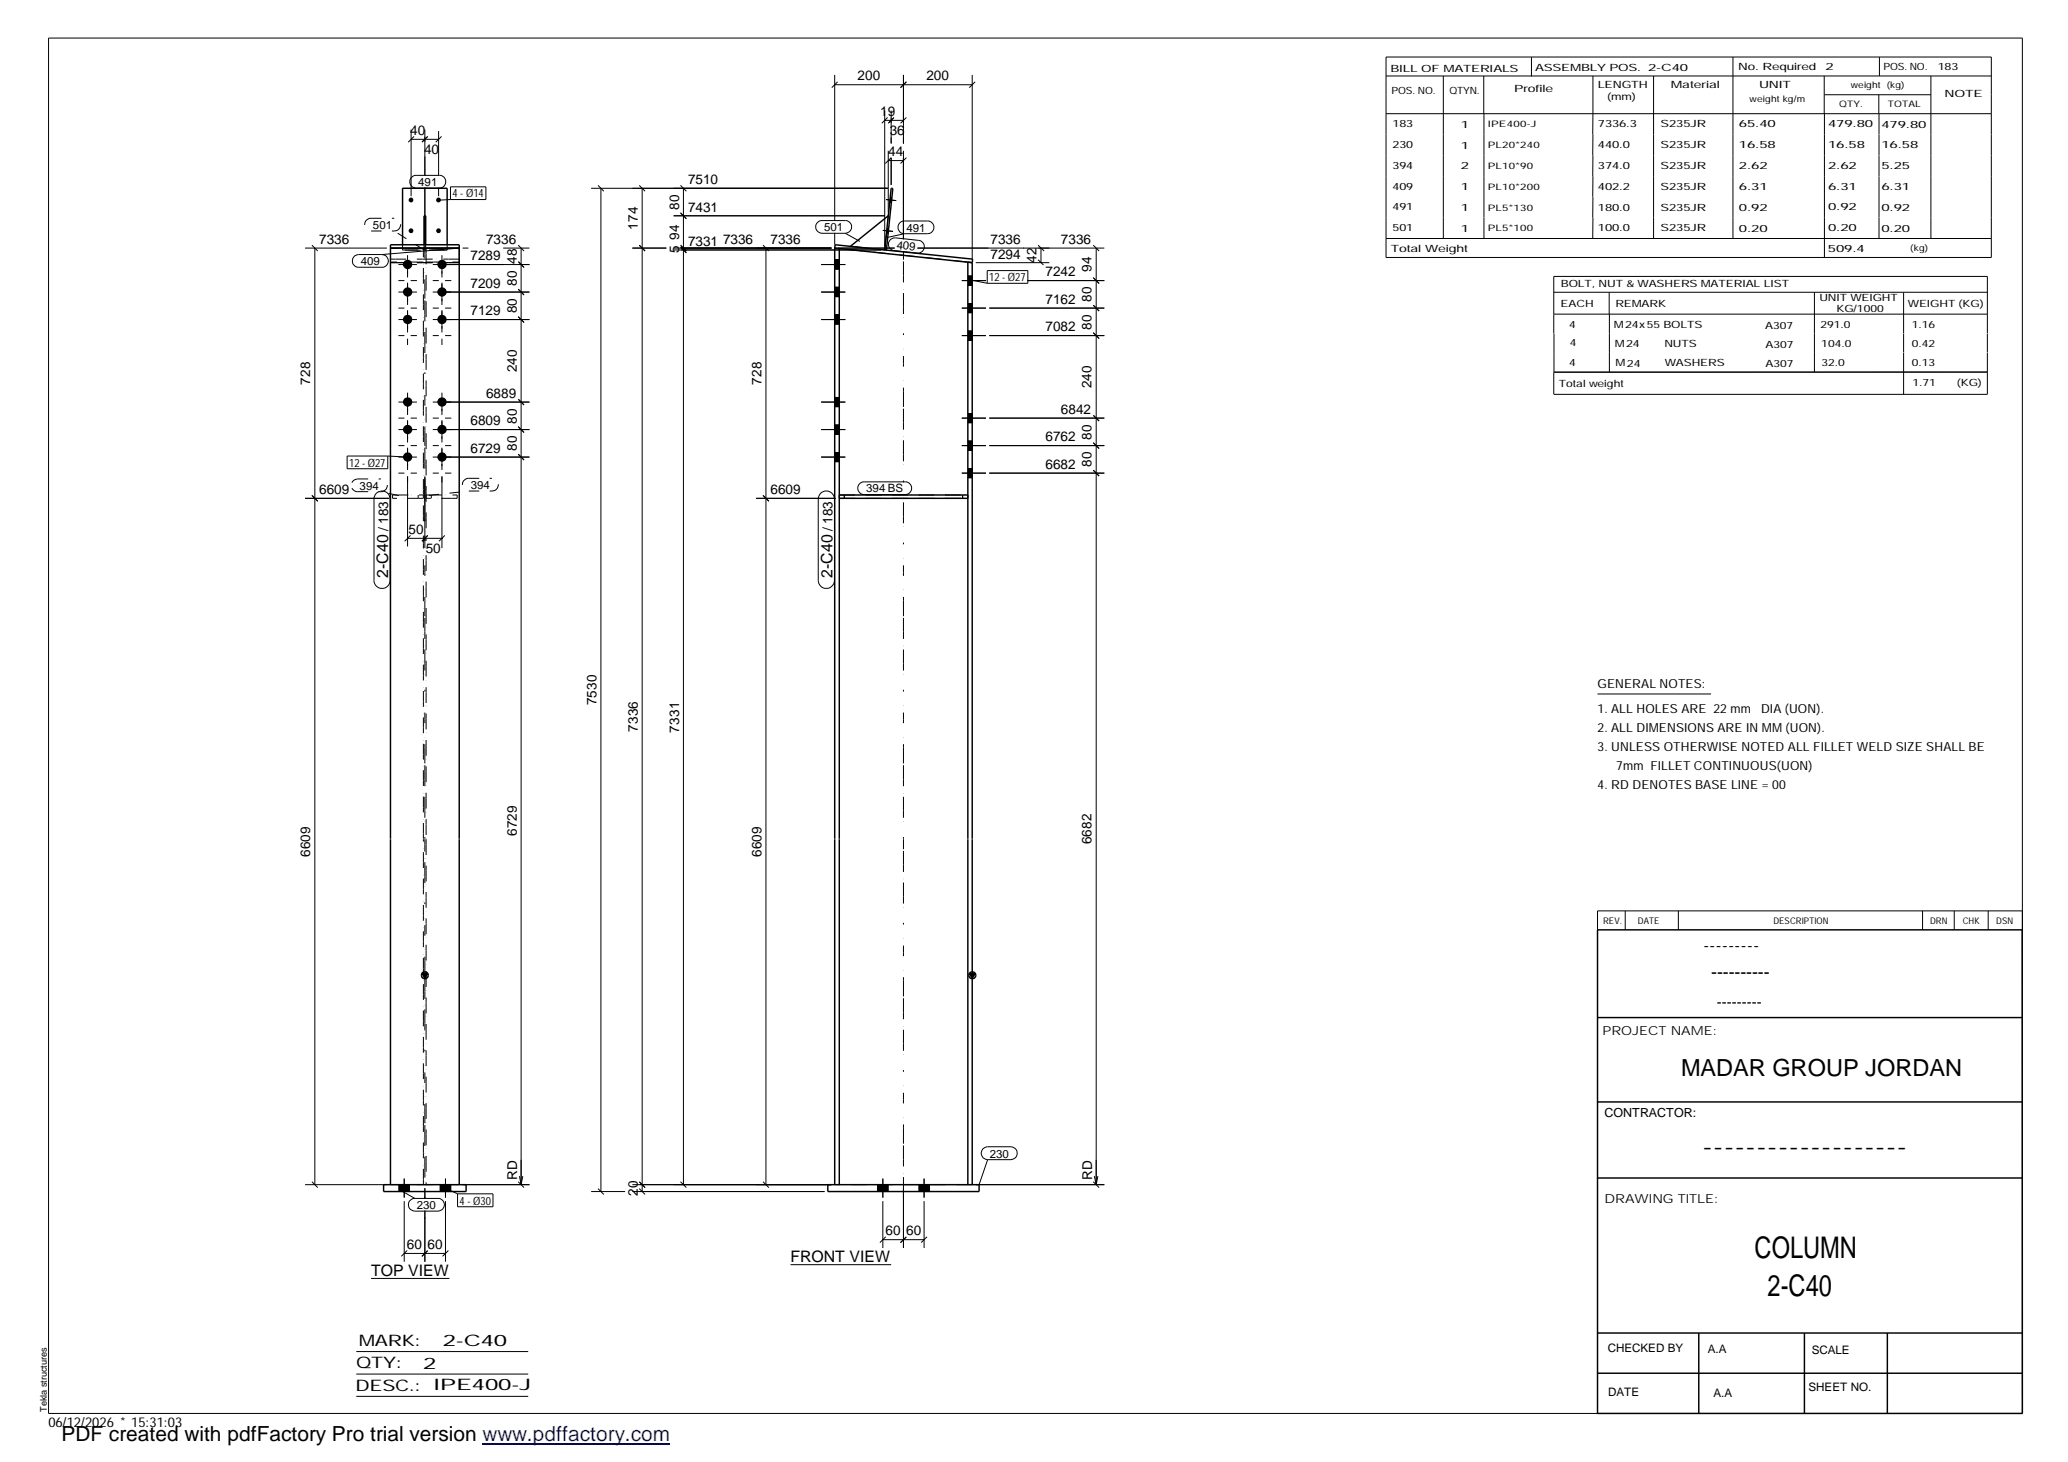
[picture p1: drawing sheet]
<svg xmlns="http://www.w3.org/2000/svg" width="420mm" height="297mm" viewBox="0 0 420 297" stroke-linecap="round" stroke-linejoin="round" font-family="sans-serif">
<g fill="none" stroke="#000" stroke-width=".2">
<path d="M9.9 7.7h401v279.5h-401zM169.6 17.2h27.9M169.6 15.2v29.7M170.2 16.6l-1.2 1.2M183.6 15.2v14M184.1 16.6l-1.1 1.2M197.5 15.2v37.4M198.1 16.6l-1.2 1.2M281.6 11.6h123v40.7h-123zM281.6 15.4h123M293.2 15.4v33.1M301.5 15.4v7.7"/>
<path d="M311.1 11.6v3.9M323.6 15.4v16.2M336 15.4v33.1M352.1 11.6v36.9M370.6 15.4v7.7M370.7 19.2h21.6M381.7 19.2v3.9M381.8 11.6v3.8M392.3 15.4v33.1M83.5 26.3v13.6M83.5 28.3h5.6M83.8 35.8l.5-.2h5a1.29 1.29 0 0 1 1.3 1.3 1.29 1.29 0 0 1-1.3 1.3h-4.8a1.3 1.3 0 0 1-1.2-.9 1.3 1.3 0 0 1 .5-1.5z"/>
<path d="M84.1 27.7l-1.2 1.2M86.3 26.3v9.4M86.3 38.1v11.6M86.8 27.8l-1.1 1.1M86.9 27.7l-1.1 1.1M89.1 26.6v9.1M89.1 38.1v1.8M89.7 27.7l-1.2 1.2M91.5 38h7.2v2.5h-7.2zM120.1 38.3h60.3M121.5 37.7l1.2 1.1M122.1 38.3v203.8"/>
<path d="M129.9 37.7l1.2 1.1M130.5 38.3v203.8M138.3 37.7l1.1 1.1M138.9 38.3v202.4M179.7 24.5h3.9M179.7 22.5v27.6M179.9 33.2l1.2-1.1v5.5M180.3 23.9l-1.1 1.1M180.5 32.6h3.1M180.5 30.6v12.5M181.1 22.5v6.7M181.7 23.9l-1.2 1.1"/>
<path d="M183.6 30.6v18M184.1 23.9l-1.1 1.1M184.1 32l-1.1 1.2M281.6 23.1h123M301.5 23.1v25.4M323.6 31.6v4.2M323.6 35.8v4.2M370.7 23.1v29.2M381.8 23.1v25.4M62 50.4h16.6M63.4 49.8l1.2 1.2M64 50.4v190.3"/>
<path d="M72 52.1l.9-.4h4.7a1.29 1.29 0 0 1 1.3 1.3 1.29 1.29 0 0 1-1.3 1.3h-4.7a1.27 1.27 0 0 1-1.2-.8 1.27 1.27 0 0 1 .3-1.4zM80.9 57h1.3M80.9 53.7h3.8M80.9 59.3h3.8M82.8 51.8v4.6M82.8 57.4v4.6M83.4 57h1.3M83.5 40.5v.3M83.5 46.8v.2M87.9 57h1.3M87.9 53.7h19.7M87.9 59.3h19.7"/>
<path d="M89.1 40.5v.3M89.1 46.8v.2M89.8 51.8v4.6M89.8 57.4v4.6M90.4 57h1.3M91.5 40.5l-2.4 .2M93.3 50.4l-15.7 1.3M94 50.4h1.2M102.2 50.4h5.4M105.3 58.7l1.2 1.2M105.3 53.2l1.2 1.1-1.1-1.1M105.3 49.8l1.2 1.2"/>
<path d="M105.9 50.4v190.3M128.5 50.4h6.9M129.9 49.8l1.2 1.2M136.9 50.4h32M136.9 50.8h42.1M136.9 43.8h42.9M138.3 50.2l1.1 1.2-1.1-1.2M138.3 49.8l1.1 1.2M138.3 43.3l1.1 1.1M155 49.8l1.2 1.2M155.6 50.4v190.3M165.9 45.4l.9-.6h4.9a1.29 1.29 0 0 1 1.3 1.3 1.29 1.29 0 0 1-1.3 1.3h-4.7a1.31 1.31 0 0 1-1.1-2z"/>
<path d="M166.8 53.7h4.9M166.8 59.3h4.9M169.6 54.7h.9M169.6 52.8h.9M169.6 58.4h.9M169.6 47.3v2.4M170.3 50.4h11.5M171.7 47.4l3 1.7M179.4 46.8l2 .2M180 40.5l2.1 .3M180.1 47.4h.4M180.2 46.4h.4"/>
<path d="M180.8 41.1l.3 .1M180.8 48.8l.6-.4 .5-.1 4.7 .5a1.3 1.3 0 0 1 1.2 1.5 1.3 1.3 0 0 1-1.4 1.1l-4.7-.5a1.28 1.28 0 0 1-.9-2.1zM180.8 40.2h.4M182.8 45.3l.7-.4h5a1.29 1.29 0 0 1 1.3 1.3 1.29 1.29 0 0 1-1.3 1.3h-4.8a1.32 1.32 0 0 1-1.1-.8 1.32 1.32 0 0 1 .2-1.4zM183.6 51v.2M183.7 47.5l-3.6 .8M186.4 50.4h38M195.4 57h4.9M196.6 57.9h.9M196.6 56.1h.9M197.9 57l2.7 .6M198.2 53.4h15"/>
<path d="M200.6 55h8.2v2.6h-8.2zM208.7 57h15.7M210.9 52.8l1.1 1M210.9 49.8l1.2 1.2M211.5 50.4v3M222.1 56.4l1.2 1.2M222.1 49.8l1.2 1.2M222.7 50.4v190.3M281.6 48.5h123M315.7 59.4h88.1M323.6 40v8.5M326.9 59.4v4.4"/>
<path d="M368.6 59.4v16.2M386.8 59.4v8.3M80.9 62.6h1.3M80.9 68.2h1.3M80.9 64.9h3.8M82.8 63v4.5M82.8 68.8v1.3M82.8 79.8v4.5M83.4 62.6h1.3M83.4 68.2h1.3M87.9 62.6h1.3M87.9 68.2h1.3"/>
<path d="M87.9 64.9h19.7M89.8 63v4.5M89.8 68.8v1.3M89.8 79.8v4.5M90.4 62.6h1.3M90.4 68.2h1.3M105.3 64.3l1.2 1.2M166.8 64.9h4.9M169.6 60.3h.9M169.6 65.9h.9M169.6 64h.9M195.4 62.6h4.9"/>
<path d="M195.4 68.2h4.9M196.6 63.5h.9M196.6 61.7h.9M196.6 69.1h.9M196.6 67.3h.9M201 62.6h23.4M201 68.2h23.4M222.1 67.6l1.2 1.2M222.1 62l1.2 1.2M315.7 63.8h88.1M315.7 75.6h88.1h-88M315.7 67.8v7.8"/>
<path d="M327 63.8v11.8M386.8 67.8v3.8M386.8 71.7v8.4M403.8 67.7v-11.5h-88.1v11.5M403.8 67.8v3.8M403.8 71.7v8.4h-88.1v-4.5M70.5 92.7h8.3v2.5h-8.3zM77.3 99.8a1.64 1.64 0 0 1 1.9 1.6v16.5a1.63 1.63 0 0 1-1.6 1.7 1.63 1.63 0 0 1-1.6-1.7v-16.8l.5-.9 .6-.3M78.8 92.7l4 .2M80.9 84.9h1.3M80.9 90.5h1.3M80.9 96.1h1.3"/>
<path d="M80.9 81.7h3.8M80.9 87.3h3.8M80.9 92.9h3.8M82.8 85.4v4.5M82.8 91v4.5M82.8 96.8v14.2M83.4 84.9h1.3M83.4 90.5h1.3M83.4 96.1h1.3M86.3 96.8v14.6M87.9 84.9h1.3M87.9 90.5h1.3"/>
<path d="M87.9 96.1h1.3M87.9 81.7h19.7M87.9 87.3h19.7M87.9 92.9h19.7M89.8 85.4v4.5M89.8 91v4.5M89.8 96.8v14.6M90.4 84.9h1.3M90.4 90.5h1.3M90.4 96.1h1.3M105.3 92.3l1.2 1.2M105.3 86.7l1.2 1.2"/>
<path d="M105.3 81.1l1.2 1.2M166.8 81.7h4.9M166.8 87.3h4.9M166.8 92.9h4.9M169.6 82.6h.9M169.6 80.8h.9M169.6 88.2h.9M169.6 86.3h.9M169.6 93.8h.9M169.6 91.9h.9M174.7 98.3l.6-.4h8.6a1.29 1.29 0 0 1 1.3 1.3 1.29 1.29 0 0 1-1.3 1.3h-8.3a1.29 1.29 0 0 1-1.2-.8 1.29 1.29 0 0 1 .3-1.4zM195.4 84.9h4.9"/>
<path d="M195.4 90.5h4.9M195.4 96.1h4.9M196.6 85.9h.9M196.6 84h.9M196.6 91.5h.9M196.6 89.6h.9M196.6 97.1h.9M196.6 95.2h.9M201 84.9h23.4M201 90.5h23.4M201 96.1h23.4M222.1 95.5l1.2 1.2"/>
<path d="M222.1 89.9l1.2 1.2M222.1 84.4l1.2 1.1-1.1-1M62 101.2h17M63.4 100.7l1.2 1.1M82.8 109.4h7M83.4 108.8l-1.2 1.2M86.9 108.8l-1.2 1.2M90.4 108.8l-1.2 1.2M153.6 101.2h16.2M155 100.7l1.2 1.1M166.7 100.2a1.67 1.67 0 0 1 1.8-.3 1.67 1.67 0 0 1 1 1.5v16.5a1.65 1.65 0 0 1-1.6 1.7 1.65 1.65 0 0 1-1.7-1.7v-16.5l.2-.6zM324.6 141h23"/>
<path d="M330.2 185.1v3.8M341 185.1v3.8M390.6 185.1v3.8M397 185.1v3.8M403.9 185.1v3.8M410.9 185.1h-86.3v3.8M82.1 239.5v3.8M90.5 239.5v3.8M105.5 239l.4 1.7M106.2 239l-.3 1.7M179.4 239.5v3.8M187.7 239.5v3.8"/>
<path d="M199.7 233.4l1-.4h4.7a1.31 1.31 0 0 1 1.3 1.3 1.31 1.31 0 0 1-1.3 1.3h-4.7a1.33 1.33 0 0 1-1.2-.8 1.33 1.33 0 0 1 .2-1.4zM200.7 235.6l-1.8 5.1M222.3 239l.4 1.7M223.1 239l-.4 1.7M62 240.7h16.6M63.4 240.1l1.2 1.2M75.4 259.7h15.9M81.1 240.7v1.4M81.3 241.8l3 1.7M82.1 244v12.4M82.1 254.7h8.4M82.7 254.1l-1.2 1.2"/>
<path d="M83.2 244l.8-.5h5a1.29 1.29 0 0 1 1.3 1.3 1.29 1.29 0 0 1-1.3 1.3h-4.7a1.31 1.31 0 0 1-1.1-2.1zM83.2 240.7v1.4M86.3 241.4v2.1M86.3 246v10.4M86.9 254.1l-1.2 1.2M89.5 240.7v1.4M90.5 244v12.4M90.5 241.4l2.5 1.2M91.1 254.1l-1.2 1.2M91.6 240.7v1.4M93 242.6h7.2v2.6h-7.2zM94 240.7h13.6"/>
<path d="M105.3 240.1l1.2 1.2M120.1 242.1h6.9M121.5 241.5l1.2 1.2M128.5 242.1h39M128.5 240.7h40.4M129.9 241.5l1.2 1.2M129.9 240.1l1.2 1.2M138.3 240.1l1.1 1.2M155 240.1l1.2 1.2M160.6 256.9h20.5M178.4 240.7v1.4M179.4 244v9.6"/>
<path d="M179.4 251.9h8.3M180 251.3l-1.2 1.2M180.4 240.7v1.4M183.6 241.4v12.2M184.1 251.3l-1.1 1.2 1.1-1.1M186.7 240.7v1.4M187.7 244v9.6M188.3 251.3l-1.1 1.2M188.8 240.7v1.4M198.2 240.7h26.2M222.1 240.1l1.2 1.2M72.4 274.6h34.9"/>
<path d="M72.4 279.2h34.9M72.4 283.7h34.9"/>
</g>
<g fill="#000">
<path d="M85.8 197.8h1.1l-.6 1zM197 197.8h1.1l-.6 1z"/>
<path d="M169.6 52.8h.9v1.9h-.9z" fill-rule="evenodd"/>
<path d="M169.6 52.8h.9v1.9h-.9z" fill-rule="evenodd"/>
<path d="M180.2 46.4h.4l-.1 1h-.4z" fill-rule="evenodd"/>
<path d="M180.2 46.4h.4l-.1 1h-.4z" fill-rule="evenodd"/>
<path d="M180.8 40.2h.4l-.1 1-.3-.1z" fill-rule="evenodd"/>
<path d="M180.8 40.2h.4l-.1 1-.3-.1z" fill-rule="evenodd"/>
<path d="M196.6 56.1h.9v1.8h-.9z" fill-rule="evenodd"/>
<path d="M196.6 56.1h.9v1.8h-.9z" fill-rule="evenodd"/>
<path d="M169.6 58.4h.9v1.9h-.9z" fill-rule="evenodd"/>
<path d="M169.6 58.4h.9v1.9h-.9z" fill-rule="evenodd"/>
<path d="M169.6 64h.9v1.9h-.9z" fill-rule="evenodd"/>
<path d="M169.6 64h.9v1.9h-.9z" fill-rule="evenodd"/>
<path d="M196.6 61.7h.9v1.8h-.9z" fill-rule="evenodd"/>
<path d="M196.6 61.7h.9v1.8h-.9z" fill-rule="evenodd"/>
<path d="M196.6 67.3h.9v1.8h-.9z" fill-rule="evenodd"/>
<path d="M196.6 67.3h.9v1.8h-.9z" fill-rule="evenodd"/>
<path d="M169.6 80.8h.9v1.8h-.9z" fill-rule="evenodd"/>
<path d="M169.6 80.8h.9v1.8h-.9z" fill-rule="evenodd"/>
<path d="M169.6 86.3h.9v1.9h-.9z" fill-rule="evenodd"/>
<path d="M169.6 86.3h.9v1.9h-.9z" fill-rule="evenodd"/>
<path d="M169.6 91.9h.9v1.9h-.9z" fill-rule="evenodd"/>
<path d="M169.6 91.9h.9v1.9h-.9z" fill-rule="evenodd"/>
<path d="M196.6 84h.9v1.9h-.9z" fill-rule="evenodd"/>
<path d="M196.6 84h.9v1.9h-.9z" fill-rule="evenodd"/>
<path d="M196.6 89.6h.9v1.9h-.9z" fill-rule="evenodd"/>
<path d="M196.6 89.6h.9v1.9h-.9z" fill-rule="evenodd"/>
<path d="M196.6 95.2h.9v1.9h-.9z" fill-rule="evenodd"/>
<path d="M196.6 95.2h.9v1.9h-.9z" fill-rule="evenodd"/>
<path d="M81.1 240.7h2.1v1.4h-2.1z" fill-rule="evenodd"/>
<path d="M81.1 240.7h2.1v1.4h-2.1z" fill-rule="evenodd"/>
<path d="M89.5 240.7h2.1v1.4h-2.1z" fill-rule="evenodd"/>
<path d="M89.5 240.7h2.1v1.4h-2.1z" fill-rule="evenodd"/>
<path d="M178.4 240.7h2v1.4h-2z" fill-rule="evenodd"/>
<path d="M178.4 240.7h2v1.4h-2z" fill-rule="evenodd"/>
<path d="M186.7 240.7h2.1v1.4h-2.1z" fill-rule="evenodd"/>
<path d="M186.7 240.7h2.1v1.4h-2.1z" fill-rule="evenodd"/>
<circle cx="82.8" cy="59.3" r=".94"/>
<circle cx="82.8" cy="53.7" r=".94"/>
<circle cx="83.5" cy="40.6" r=".5"/>
<circle cx="83.5" cy="46.9" r=".49"/>
<circle cx="89.1" cy="40.6" r=".5"/>
<circle cx="89.1" cy="46.9" r=".49"/>
<circle cx="89.8" cy="59.3" r=".94"/>
<circle cx="89.8" cy="53.7" r=".94"/>
<circle cx="82.8" cy="64.9" r=".94"/>
<circle cx="89.8" cy="64.9" r=".94"/>
<circle cx="82.8" cy="92.8" r=".94"/>
<circle cx="82.8" cy="81.7" r=".94"/>
<circle cx="82.8" cy="87.3" r=".94"/>
<circle cx="89.8" cy="92.8" r=".94"/>
<circle cx="89.8" cy="81.7" r=".94"/>
<circle cx="89.8" cy="87.3" r=".94"/>
</g>
<g fill="none" stroke="#000" stroke-width=".3">
<path d="M79.3 50.4h14M81.8 49.7v-11.4h9v11.4M86.1 49.7v-5.9h.4v5.9M169.6 50.4l.9 .1v119.9M169.6 50.4v120M169.6 50.4l.1-.7 27.9 2.9-.1 .8M169.6 50.4l27.9 3M179.7 50.8l1.4-12.5h.3l-1.3 12.5M180.5 43.8l-7.7 6.2M197.5 53.4l-.9-.2v117.2M197.5 53.4v117M170.5 100.6h26.1"/>
<path d="M170.5 101.2h26.1M79.3 170.4v-120.7h14v120.7M79.3 170.5v70.2M93.3 170.5v70.2M169.6 170.5v70.2M170.5 170.5v70.2M196.6 170.5v70.2M197.5 170.5v70.2M85.8 197.8h1.1l-.6 1zM197 197.8h1.1l-.6 1zM324.6 188.9h86.2l.1 98.3h-86.3zM324.6 206.7h86.3"/>
<path d="M324.6 239.3h86.3M324.6 223.9h86.3M77.9 240.7h16.8v1.4h-16.8zM168.2 240.7h30.7v1.4h-30.7zM324.6 270.8h86.3M324.6 279h86.3M345.1 270.8v16.4M366.6 270.8v16.4M383.5 270.8v16.4"/>
<circle cx="86.3" cy="198.1" r=".7"/>
<circle cx="197.5" cy="198.1" r=".7"/>
</g>
<g fill="none" stroke="#000" stroke-width=".2" stroke-dasharray="1.1 0 2.1 .7 0 1.4" stroke-linecap="butt">
<path d="M81.8 38.3h9M79.3 53.4h14M79.3 50.4v3M79.3 52.6h14M81.8 50.8h9M81.8 49.7v1.1M86 50.5h-6.7M86 53.2h-6.7M86.1 50.8h.4M86.1 50h.4M86.1 49.7v1.1M86.5 49.7v1.1"/>
<path d="M86.6 50.5v59.4M86.6 53.2h6.7M86.6 50.5h6.7M90.8 49.7v1.1M90.8 50.8h-9M93.3 50.4v3M172.8 50l6.9 .8M179.7 50.8h.4M179.7 50.8l.8-7M196.6 53.2l-26.1-2.7M79.8 101.2v-.6M79.8 100.6h6.2"/>
<path d="M85 100.6v.6M86 105.9v-55.4M86 101.2h-6.2M86 100.6v.6M86.6 112.8v57.6M86.6 100.6h6.3M86.6 101.2v-.6M87.6 100.6v.6M92.9 100.6v.6M92.9 101.2h-6.3M170.5 101.2h26.1M170.5 100.6h26.1"/>
<path d="M170.5 101.2v-.6M171.5 101.2v-.6M195.6 101.2v-.6M196.6 101.2v-.6M196.6 100.6v.6M86 170.4v-61.6M86.6 170.5v70.2M79.3 240.7h14M86 240.7v-70.2M197.5 240.7h-27.9"/>
</g>
<path d="M183.6 48.6v-3.7M183.6 98v-47M86.3 109.9v-1.1M86.3 105.9v-61M86.3 170.4v-57.6M183.6 170.4v-70M86.3 247.7v-1.7M86.3 243.5v-73M183.6 247.7v-77.2" fill="none" stroke="#000" stroke-width=".2" stroke-dasharray=".4 3.2 0 .7 1.4 0 2.8 .7 0 1.4 1.4 0 2.8" stroke-linecap="butt"/>
<g fill="none" stroke="#000" stroke-width=".2" stroke-dasharray="2.1 2.1" stroke-linecap="butt">
<path d="M75.4 46.9h4.7M75.4 44.4h4.7M75.4 44.4a1.29 1.29 0 0 0-1.3 1.2 1.29 1.29 0 0 0 1.3 1.3M80.1 46.9a1.29 1.29 0 0 0 1.3-1.3 1.29 1.29 0 0 0-1.3-1.2M86.1 50.8l-6-3.9M71.5 99.2l.5 .5 .7 .2M72.7 99.9h4.7M72.7 97.3h4.7M72.7 97.3l-.7 .2-.5 .6M77.4 99.9a1.29 1.29 0 0 0 1.3-1.3 1.29 1.29 0 0 0-1.3-1.3M95.2 99.8h4.7M95.2 97.2h4.7"/>
<path d="M95.2 97.2a1.29 1.29 0 0 0-1.3 1.3 1.29 1.29 0 0 0 1.3 1.3M99.9 99.8a1.29 1.29 0 0 0 1.4-1.3 1.29 1.29 0 0 0-1.4-1.3M81 100.7l-3.6-.8M87.1 100.7l8.1-.9"/>
</g>
<path d="M98 293.3h38.2" fill="none" stroke="#00f" stroke-width=".3"/>
<g font-size="6.1">
<text x="356.5" y="255.5">COLUMN</text>
<text x="359.1" y="263.3">2-C40</text>
</g>
<text font-size="4.8" x="341.5" y="218.6">MADAR GROUP JORDAN</text>
<text font-size="4.2" x="12.5" y="292.7">PDF created with pdfFactory Pro trial version www.pdffactory.com</text>
<g font-size="3.6">
<text x="346.1" y="193.2">---------</text>
<text x="347.7" y="198.6">----------</text>
<text x="345.8" y="234.2">-------------------</text>
</g>
<g font-size="3.2">
<text x="78.9" y="117.5" transform="rotate(-90 78.9 117.5)">2-C40</text>
<text x="169.2" y="117.5" transform="rotate(-90 169.2 117.5)">2-C40</text>
<text x="160.6" y="256.4">FRONT VIEW</text>
<text x="75.4" y="259.2">TOP VIEW</text>
<text x="72.9" y="273.5">MARK:</text>
<text x="90" y="273.5">2-C40</text>
<text x="72.4" y="278">QTY:</text>
<text x="86" y="278.1">2</text>
<text x="72.2" y="282.6">DESC.:</text>
<text x="88.1" y="282.4">IPE400-J</text>
</g>
<text font-size="3" x="348.8" y="204.5">---------</text>
<g font-size="2.8">
<text x="174.2" y="16.3">200</text>
<text x="188.2" y="16.3">200</text>
<text x="178.9" y="23.5">19</text>
<text x="83.4" y="27.4">40</text>
<text x="180.8" y="27.5">36</text>
<text x="86.1" y="31.4">40</text>
<text x="180.5" y="31.7">44</text>
<text x="139.8" y="37.5">7510</text>
<text x="129.6" y="46.7" transform="rotate(-90 129.6 46.7)">174</text>
<text x="138" y="42.6" transform="rotate(-90 138 42.6)">80</text>
<text x="139.8" y="43">7431</text>
<text x="64.9" y="49.6">7336</text>
<text x="95.6" y="52.9">7289</text>
<text x="98.8" y="49.6">7336</text>
<text x="105" y="53.6" transform="rotate(-90 105 53.6)">48</text>
<text x="138" y="51.4" transform="rotate(-90 138 51.4)">5</text>
<text x="138" y="48.7" transform="rotate(-90 138 48.7)">94</text>
<text x="139.8" y="49.9">7331</text>
<text x="146.9" y="49.6">7336</text>
<text x="156.5" y="49.6">7336</text>
<text x="201.3" y="49.6">7336</text>
<text x="201.3" y="52.5">7294</text>
<text x="210.6" y="53.5" transform="rotate(-90 210.6 53.5)">42</text>
<text x="215.6" y="49.6">7336</text>
<text x="95.6" y="58.5">7209</text>
<text x="105" y="58.1" transform="rotate(-90 105 58.1)">80</text>
<text x="212.4" y="56.2">7242</text>
<text x="221.8" y="55.3" transform="rotate(-90 221.8 55.3)">94</text>
<text x="95.6" y="64.1">7129</text>
<text x="105" y="63.7" transform="rotate(-90 105 63.7)">80</text>
<text x="212.4" y="61.8">7162</text>
<text x="221.8" y="61.4" transform="rotate(-90 221.8 61.4)">80</text>
<text x="212.4" y="67.3">7082</text>
<text x="221.8" y="67" transform="rotate(-90 221.8 67)">80</text>
<text x="105" y="75.6" transform="rotate(-90 105 75.6)">240</text>
<text x="63" y="78.2" transform="rotate(-90 63 78.2)">728</text>
<text x="98.8" y="80.8">6889</text>
<text x="154.7" y="78.2" transform="rotate(-90 154.7 78.2)">728</text>
<text x="221.8" y="78.9" transform="rotate(-90 221.8 78.9)">240</text>
<text x="95.6" y="86.4">6809</text>
<text x="105" y="86" transform="rotate(-90 105 86)">80</text>
<text x="212.4" y="89.7">6762</text>
<text x="215.6" y="84.1">6842</text>
<text x="221.8" y="89.3" transform="rotate(-90 221.8 89.3)">80</text>
<text x="95.6" y="92">6729</text>
<text x="105" y="91.6" transform="rotate(-90 105 91.6)">80</text>
<text x="212.4" y="95.3">6682</text>
<text x="221.8" y="94.9" transform="rotate(-90 221.8 94.9)">80</text>
<text x="64.9" y="100.4">6609</text>
<text x="156.5" y="100.4">6609</text>
<text x="78.9" y="107.9" transform="rotate(-90 78.9 107.9)">/ 183</text>
<text x="169.2" y="107.9" transform="rotate(-90 169.2 107.9)">/ 183</text>
<text x="83" y="108.4">50</text>
<text x="86.5" y="112.4">50</text>
<text x="121.2" y="143.3" transform="rotate(-90 121.2 143.3)">7530</text>
<text x="129.6" y="148.7" transform="rotate(-90 129.6 148.7)">7336</text>
<text x="138" y="148.8" transform="rotate(-90 138 148.8)">7331</text>
<text x="105" y="169.9" transform="rotate(-90 105 169.9)">6729</text>
<text x="221.8" y="171.5" transform="rotate(-90 221.8 171.5)">6682</text>
<text x="63" y="174.1" transform="rotate(-90 63 174.1)">6609</text>
<text x="154.7" y="174.1" transform="rotate(-90 154.7 174.1)">6609</text>
<text x="105.1" y="239.7" transform="rotate(-90 105.1 239.7)">RD</text>
<text x="221.9" y="239.7" transform="rotate(-90 221.9 239.7)">RD</text>
<text x="129.6" y="242.9" transform="rotate(-90 129.6 242.9)">20</text>
<text x="179.9" y="250.9">60</text>
<text x="184.1" y="250.9">60</text>
<text x="82.7" y="253.7">60</text>
<text x="86.9" y="253.7">60</text>
<text x="9.8" y="290">06/12/2026 * 15:31:03</text>
</g>
<g font-size="2.5">
<text x="324.6" y="139.9">GENERAL NOTES:</text>
<text x="324.6" y="148.7">2. ALL DIMENSIONS ARE IN MM (UON).</text>
<text x="324.6" y="144.9">1. ALL HOLES ARE 22 mm</text>
<text x="357.8" y="144.9">DIA (UON).</text>
<text x="324.6" y="152.5">3. UNLESS OTHERWISE NOTED ALL FILLET WELD SIZE SHALL BE</text>
<text x="324.6" y="160.2">4. RD DENOTES BASE LINE = 00</text>
<text x="328.4" y="156.4">7mm FILLET CONTINUOUS(UON)</text>
<text x="325.6" y="210.3">PROJECT NAME:</text>
<text x="326" y="226.9">CONTRACTOR:</text>
<text x="326" y="244.4">DRAWING TITLE:</text>
</g>
<g font-size="2.4">
<text x="326.7" y="274.7">CHECKED BY</text>
<text x="347" y="275">A.A</text>
<text x="368.1" y="275.1">SCALE</text>
<text x="326.7" y="283.6">DATE</text>
<text x="348.1" y="283.9">A.A</text>
<text x="367.5" y="282.6">SHEET NO.</text>
</g>
<g font-size="2.3">
<text x="85" y="37.8">491</text>
<text x="91.9" y="40.1">4 - Ø14</text>
<text x="75.8" y="46.5">501</text>
<text x="167.4" y="47">501</text>
<text x="184.1" y="47.1">491</text>
<text x="73.3" y="53.9">409</text>
<text x="182.1" y="50.5" transform="rotate(6 182.1 50.5)">409</text>
<text x="201" y="57.2">12 - Ø27</text>
<text x="71" y="94.8">12 - Ø27</text>
<text x="73.1" y="99.5">394</text>
<text x="95.6" y="99.3">394</text>
<text x="176" y="100.1">394 BS</text>
<text x="201.1" y="235.2">230</text>
<text x="84.7" y="245.6">230</text>
<text x="93.4" y="244.8">4 - Ø30</text>
</g>
<g font-size="2">
<text x="282.5" y="14.6">BILL OF MATERIALS</text>
<text x="311.9" y="14.4">ASSEMBLY POS.</text>
<text x="324.6" y="17.9">LENGTH</text>
<text x="334.9" y="14.4">2-C40</text>
<text x="339.5" y="17.9">Material</text>
<text x="353.1" y="14.2">No. Required</text>
<text x="357.4" y="17.9">UNIT</text>
<text x="370.9" y="14.2">2</text>
<text x="382.7" y="14.2">POS. NO.</text>
<text x="393.7" y="14.3">183</text>
<text x="282.7" y="19.1">POS. NO.</text>
<text x="294.5" y="19">QTYN.</text>
<text x="307.6" y="18.7">Profile</text>
<text x="326.5" y="20.4">(mm)</text>
<text x="395.1" y="19.6">NOTE</text>
<text x="282.9" y="25.8">183</text>
<text x="296.8" y="26">1</text>
<text x="324.7" y="25.9">7336.3</text>
<text x="337.4" y="25.9">S235JR</text>
<text x="353.3" y="25.9">65.40</text>
<text x="371.4" y="25.9">479.80</text>
<text x="382.3" y="25.9">479.80</text>
<text x="282.9" y="30">230</text>
<text x="282.9" y="34.3">394</text>
<text x="296.8" y="30.2">1</text>
<text x="296.8" y="34.4">2</text>
<text x="324.7" y="30.1">440.0</text>
<text x="324.7" y="34.4">374.0</text>
<text x="337.4" y="30.1">S235JR</text>
<text x="337.4" y="34.3">S235JR</text>
<text x="353.3" y="30.1">16.58</text>
<text x="353.3" y="34.4">2.62</text>
<text x="371.4" y="30.1">16.58</text>
<text x="371.4" y="34.3">2.62</text>
<text x="382.3" y="30.2">16.58</text>
<text x="382.3" y="34.4">5.25</text>
<text x="282.9" y="38.5">409</text>
<text x="296.8" y="38.6">1</text>
<text x="324.7" y="38.6">402.2</text>
<text x="337.4" y="38.6">S235JR</text>
<text x="353.3" y="38.6">6.31</text>
<text x="371.4" y="38.6">6.31</text>
<text x="382.3" y="38.6">6.31</text>
<text x="282.9" y="42.7">491</text>
<text x="282.9" y="46.9">501</text>
<text x="296.8" y="42.9">1</text>
<text x="296.8" y="47.1">1</text>
<text x="324.7" y="42.8">180.0</text>
<text x="324.7" y="47">100.0</text>
<text x="337.4" y="42.8">S235JR</text>
<text x="337.4" y="47">S235JR</text>
<text x="353.3" y="42.8">0.92</text>
<text x="353.3" y="47.1">0.20</text>
<text x="371.4" y="42.7">0.92</text>
<text x="371.4" y="47">0.20</text>
<text x="382.3" y="42.9">0.92</text>
<text x="382.3" y="47.1">0.20</text>
<text x="282.6" y="51.3">Total Weight</text>
<text x="371.4" y="51.2">509.4</text>
<text x="317.1" y="58.4">BOLT, NUT &amp; WASHERS MATERIAL LIST</text>
<text x="317.1" y="62.5">EACH</text>
<text x="328.2" y="62.4">REMARK</text>
<text x="369.7" y="61.2">UNIT WEIGHT</text>
<text x="373.1" y="63.4">KG/1000</text>
<text x="387.6" y="62.3">WEIGHT (KG)</text>
<text x="318.8" y="66.6">4</text>
<text x="318.9" y="70.3">4</text>
<text x="327.9" y="66.7">M24x55 BOLTS</text>
<text x="328.1" y="70.5">M24</text>
<text x="338.2" y="70.5">NUTS</text>
<text x="358.6" y="66.7">A307</text>
<text x="358.7" y="70.7">A307</text>
<text x="369.9" y="66.7">291.0</text>
<text x="370" y="70.4">104.0</text>
<text x="388.4" y="66.6">1.16</text>
<text x="388.4" y="70.5">0.42</text>
<text x="318.8" y="74.5">4</text>
<text x="328.3" y="74.5">M24</text>
<text x="338.2" y="74.5">WASHERS</text>
<text x="358.7" y="74.7">A307</text>
<text x="370.1" y="74.3">32.0</text>
<text x="388.4" y="74.5">0.13</text>
<text x="316.7" y="78.6">Total weight</text>
<text x="388.6" y="78.5">1.71</text>
<text x="397.6" y="78.4">(KG)</text>
</g>
<g font-size="1.9">
<text x="325.7" y="187.8">REV.</text>
<text x="332.8" y="187.6">DATE</text>
<text x="360.3" y="187.7">DESCRIPTION</text>
<text x="392.1" y="187.6">DRN</text>
<text x="398.8" y="187.6">CHK</text>
<text x="405.6" y="187.7">DSN</text>
<text x="9.5" y="286.8" transform="rotate(-90 9.5 286.8)">Tekla structures</text>
</g>
<g font-size="1.8">
<text x="376" y="17.9">weight (kg)</text>
<text x="355.5" y="20.7">weight kg/m</text>
<text x="373.6" y="21.7">QTY.</text>
<text x="383.5" y="21.8">TOTAL</text>
<text x="302.3" y="25.9">IPE400-J</text>
<text x="302.3" y="30.1">PL20*240</text>
<text x="302.3" y="34.3">PL10*90</text>
<text x="302.3" y="38.6">PL10*200</text>
<text x="302.3" y="42.8">PL5*130</text>
<text x="302.3" y="47">PL5*100</text>
<text x="388.1" y="50.9">(kg)</text>
</g>
</svg>
